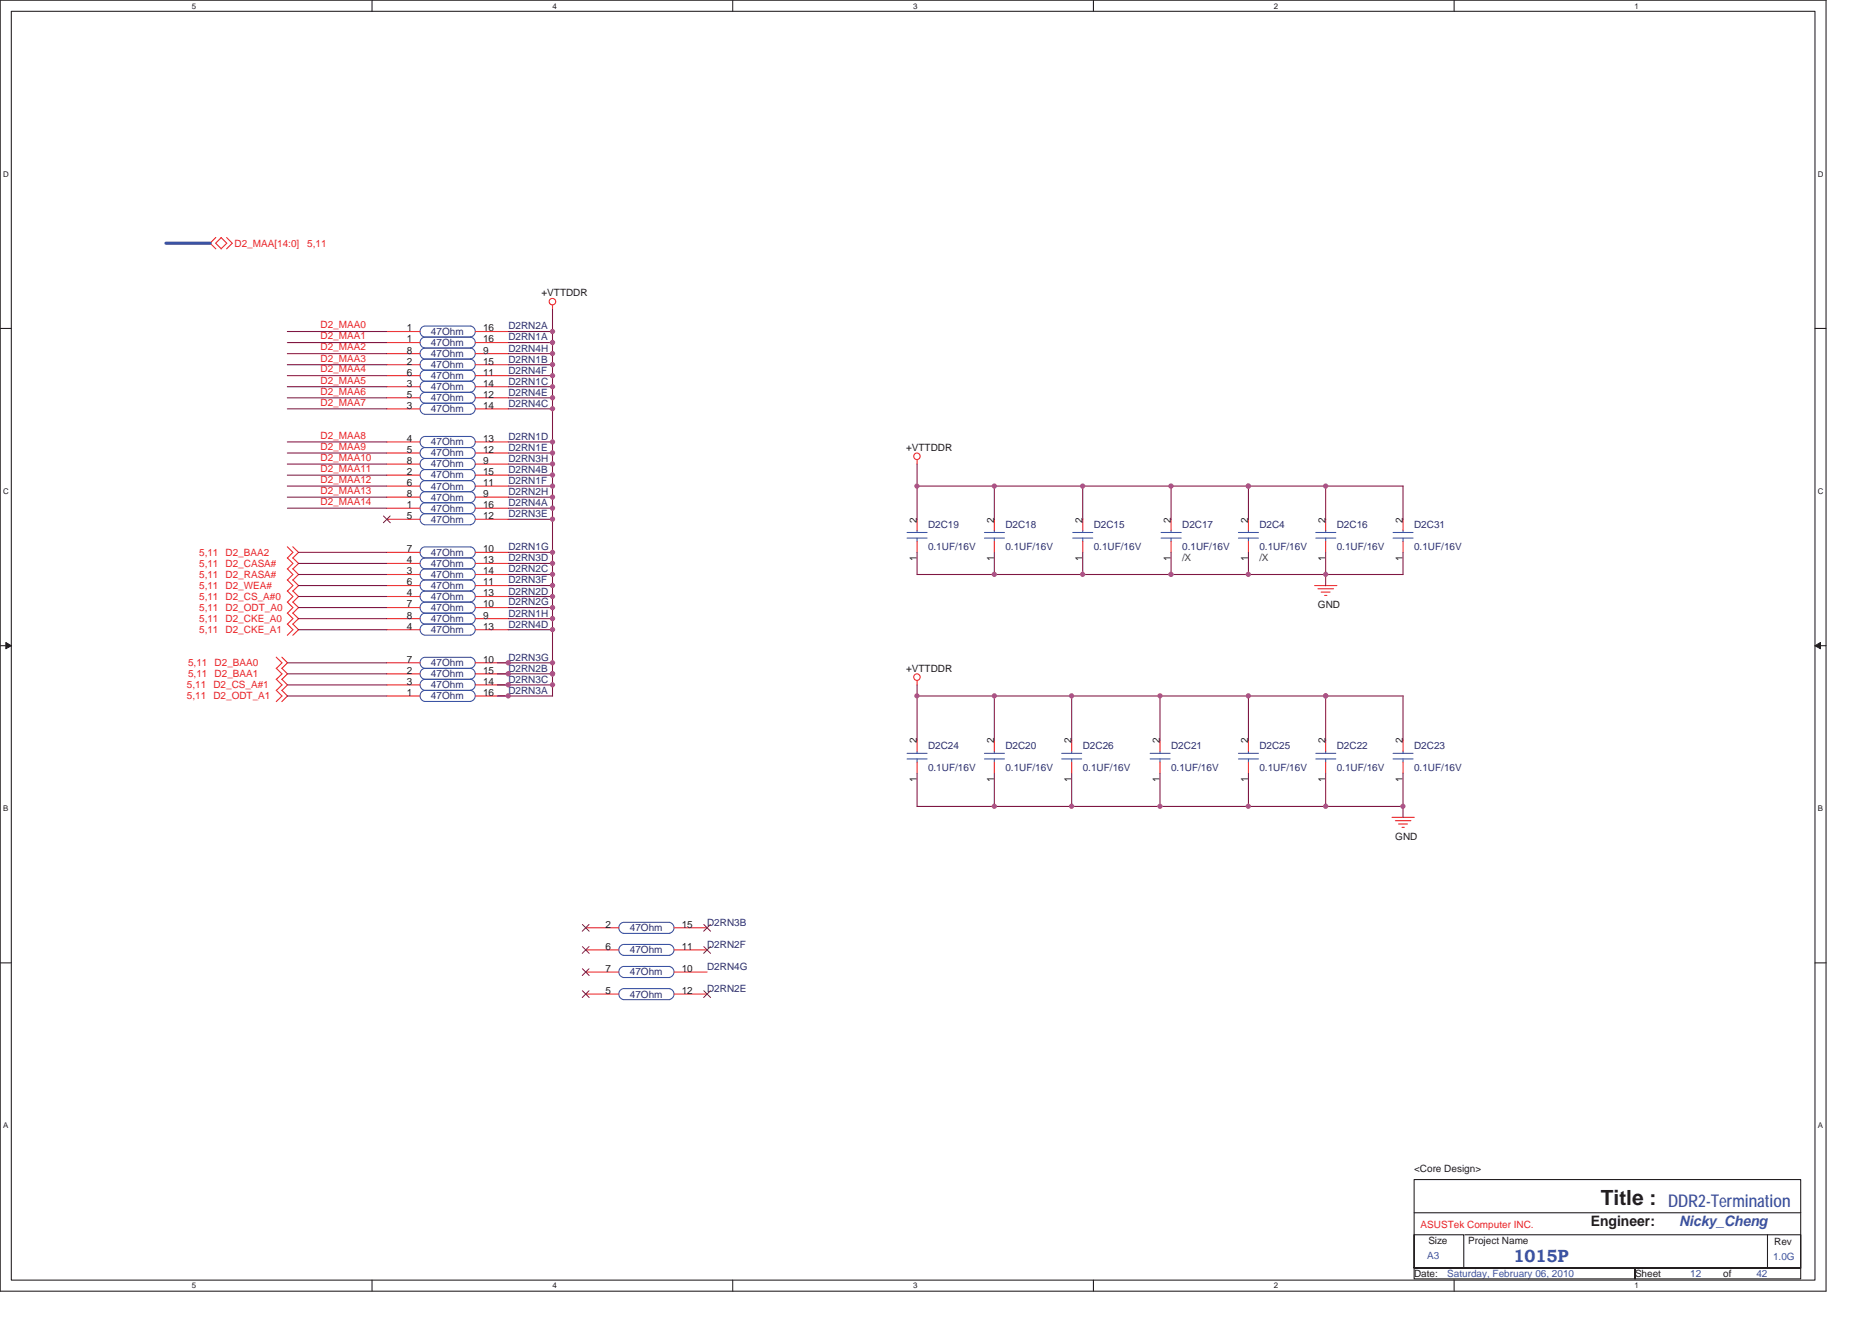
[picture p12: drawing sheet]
<svg xmlns="http://www.w3.org/2000/svg" width="297mm" height="210mm" viewBox="0 0 297 210" stroke-linecap="round" stroke-linejoin="round" font-family="sans-serif">
<path d="M0 0h289.7v204.9h-289.7zM1.8 1.8h286.2v201.4h-286.2z" fill="none" stroke="#231f20" stroke-width=".17"/>
<g fill="#fff">
<path d="M30.4 .2h.7v1.4h-.7z"/>
<path d="M30.4 203.4h.7v1.4h-.7z"/>
</g>
<path d="M59 0v1.8M59 203.2v1.7" fill="none" stroke="#231f20" stroke-width=".17"/>
<g fill="#fff">
<path d="M87.6 .2h.7v1.4h-.7z"/>
<path d="M87.6 203.4h.7v1.4h-.7z"/>
</g>
<path d="M116.3 0v1.8M116.3 203.2v1.7" fill="none" stroke="#231f20" stroke-width=".17"/>
<g fill="#fff">
<path d="M144.9 .2h.7v1.4h-.7z"/>
<path d="M144.9 203.4h.7v1.4h-.7z"/>
</g>
<path d="M173.5 0v1.8M173.5 203.2v1.7" fill="none" stroke="#231f20" stroke-width=".17"/>
<g fill="#fff">
<path d="M202.1 .2h.7v1.4h-.7z"/>
<path d="M202.1 203.4h.7v1.4h-.7z"/>
</g>
<path d="M230.7 0v1.8M230.7 203.2v1.7" fill="none" stroke="#231f20" stroke-width=".17"/>
<g fill="#fff">
<path d="M259.4 .2h.6v1.4h-.6z"/>
<path d="M259.4 203.4h.6v1.4h-.6z"/>
<path d="M.5 27h.9v1.4h-.9z"/>
<path d="M288.4 27h.9v1.4h-.9z"/>
<path d="M.5 77.3h.9v1.4h-.9z"/>
<path d="M288.4 77.3h.9v1.4h-.9z"/>
</g>
<path d="M0 52.1h1.8M288 52.1h1.7" fill="none" stroke="#231f20" stroke-width=".17"/>
<g fill="#fff">
<path d="M.5 127.7h.8v1.3h-.8z"/>
<path d="M288.4 127.7h.9v1.3h-.9z"/>
</g>
<path d="M0 102.5h1.8M288 102.5h1.7" fill="none" stroke="#231f20" stroke-width=".17"/>
<path d="M.9 102l.9 .5-.9 .5z" fill="#231f20"/>
<path d="M.9 102l.9 .5-.9 .5z" fill="none" stroke="#231f20" stroke-width=".16"/>
<path d="M288 102.5l.9-.5v1z" fill="#231f20"/>
<path d="M288 102.5l.9-.5v1z" fill="none" stroke="#231f20" stroke-width=".16"/>
<g fill="#fff">
<path d="M.5 178h.8v1.4h-.8z"/>
<path d="M288.4 178h.9v1.4h-.9z"/>
</g>
<path d="M0 152.8h1.8M288 152.8h1.7M224.4 187.2h61.3v14h-61.3zM224.4 196h7.9v5.2h-7.9zM224.4 192.5h61.3M232.4 196h48.1M280.5 196h5.2v5.2h-5.2zM224.4 201.2h35v1.8h-35zM259.4 201.2h26.3v1.8h-26.3z" fill="none" stroke="#231f20" stroke-width=".17"/>
<g fill="none" stroke="#ec2426" stroke-width=".17">
<path d="M34.2 37.7l-.9 .9 .9 .9M35.1 37.7l.9 .9-.9 .9M35.1 37.7l-.9 .9 .9 .9M36 37.7l.8 .9-.8 .9M61.4 57.9h5.3M61.4 52.6h5.3M61.4 56.1h5.3M61.4 59.6h5.3M61.4 54.4h5.3M75.4 57.9h5.3M75.4 52.6h5.3M75.4 56.1h5.3"/>
<path d="M75.4 59.6h5.3M75.4 54.4h5.3M87.7 48.4v.7M61.4 61.4h5.3M61.4 70.1h5.3M61.4 73.7h5.3M61.4 71.9h5.3M61.4 75.4h5.3M61.4 78.9h5.3M61.4 63.1h5.3M61.4 77.1h5.3M61.4 64.9h5.3"/>
<path d="M75.4 61.4h5.3M75.4 70.1h5.3M75.4 73.7h5.3M75.4 71.9h5.3M75.4 75.4h5.3M75.4 78.9h5.3M75.4 63.1h5.3M75.4 77.1h5.3M75.4 64.9h5.3M145.5 73v.7M45.6 93.8l.9 .9-.9 .9M45.6 97.3l.9 .9-.9 .9"/>
<path d="M45.6 95.5l.9 .9-.9 .9M45.6 88.5l.9 .9-.9 .9M45.6 90.3l.9 .9-.9 .9M45.6 99l.9 .9-.9 .9M45.6 92l.9 .9-.9 .9M45.6 86.8l.9 .9-.9 .9M46.5 93.8l.9 .9-.9 .9M46.5 97.3l.9 .9-.9 .9M46.5 95.5l.9 .9-.9 .9M46.5 88.5l.9 .9-.9 .9M46.5 90.3l.9 .9-.9 .9M46.5 99l.9 .9-.9 .9"/>
<path d="M46.5 92l.9 .9-.9 .9M46.5 86.8l.9 .9-.9 .9M61.4 92.9h5.3M61.4 96.4h5.3M61.4 98.2h5.3M61.4 80.7h5.3M61.4 87.7h5.3M61.4 94.7h5.3M61.4 99.9h5.3M61.4 91.2h5.3M61.4 82.4h5.3M61.4 89.4h5.3"/>
<path d="M75.4 92.9h5.3M75.4 96.4h5.3M75.4 98.2h5.3M75.4 80.7h5.3M75.4 87.7h5.3M75.4 94.7h5.3M75.4 99.9h5.3M75.4 91.2h5.3M75.4 82.4h5.3M75.4 89.4h5.3M145.5 82.4v1.8M145.5 85.9v1.8"/>
<path d="M157.8 82.4v1.8M157.8 85.9v1.8M171.8 82.4v1.8M171.8 85.9v1.8M185.8 82.4v1.8M185.8 85.9v1.8M198.1 82.4v1.8M198.1 85.9v1.8M208.6 92.9h3.5M209.1 93.4h2.5M209.6 94h1.4M210.2 94.5h.3"/>
<path d="M210.4 82.4v1.8M210.4 85.9v1.8M222.6 82.4v1.8M222.6 85.9v1.8M43.8 109.6l.9 .9-.9 .9M43.8 107.8l.9 .9-.9 .9M43.8 106.1l.9 .9-.9 .8M43.8 104.3l.9 .9-.9 .9M44.7 109.6l.9 .9-.9 .9M44.7 107.8l.9 .9-.9 .9M44.7 106.1l.9 .9-.9 .8M44.7 104.3l.9 .9-.9 .9"/>
<path d="M61.4 110.5h5.3M61.4 105.2h5.3M61.4 107h5.3M61.4 108.7h5.3M75.4 110.5h5.3M75.4 105.2h5.3M75.4 107h5.3M75.4 108.7h5.3M145.5 108v.7M145.5 117.5v1.7M157.8 117.5v1.7M170 117.5v1.7"/>
<path d="M184.1 117.5v1.7M198.1 117.5v1.7M210.4 117.5v1.7M222.6 117.5v1.7M145.5 121v1.7M157.8 121v1.7M170 121v1.7M184.1 121v1.7M198.1 121v1.7M210.4 121v1.7M220.9 129.7h3.5M221.4 130.3h2.5"/>
<path d="M221.9 130.8h1.4M222.5 131.3h.3M222.6 121v1.7M92.9 154.3h5.3M92.9 147.3h5.3M92.9 157.8h5.3M92.9 150.8h5.3M107 154.3h5.2M107 147.3h5.2M107 157.8h5.2M107 150.8h5.2"/>
<circle cx="87.7" cy="47.9" r=".52"/>
<circle cx="145.5" cy="72.4" r=".52"/>
<circle cx="145.5" cy="107.5" r=".52"/>
</g>
<g fill="none" stroke="#3a53a4" stroke-width=".17">
<path d="M67.3 57a.89 .89 0 0 0-.6 .9 .89 .89 0 0 0 .6 .8M67.3 51.8a.89 .89 0 0 0-.6 .8 .89 .89 0 0 0 .6 .9M67.3 55.3a.89 .89 0 0 0-.6 .8 .89 .89 0 0 0 .6 .9M67.3 58.8a.89 .89 0 0 0-.6 .8 .89 .89 0 0 0 .6 .9M67.3 53.5a.87 .87 0 0 0-.6 .9 .87 .87 0 0 0 .6 .8M67.3 57h7.4a.88 .88 0 0 1 .7 .9 .88 .88 0 0 1-.7 .8M67.3 51.7h7.4a.88 .88 0 0 1 .7 .9 .88 .88 0 0 1-.7 .9M67.3 55.2h7.4a.88 .88 0 0 1 .7 .9 .88 .88 0 0 1-.7 .9M67.3 58.8h7.4a.88 .88 0 0 1 .7 .8 .88 .88 0 0 1-.7 .9M67.3 53.5h7.4a.87 .87 0 0 1 .7 .9 .87 .87 0 0 1-.7 .8M67.3 60.5a.89 .89 0 0 0-.6 .9 .89 .89 0 0 0 .6 .8M67.3 69.3a.89 .89 0 0 0-.6 .9 .89 .89 0 0 0 .6 .8"/>
<path d="M67.3 72.8a.89 .89 0 0 0-.6 .9 .89 .89 0 0 0 .6 .8M67.3 71.1a.87 .87 0 0 0-.6 .8 .87 .87 0 0 0 .6 .8M67.3 74.5a.89 .89 0 0 0-.6 .9 .89 .89 0 0 0 .6 .9M67.3 78.1a.89 .89 0 0 0-.6 .8 .89 .89 0 0 0 .6 .9M67.3 62.3a.87 .87 0 0 0-.6 .9 .87 .87 0 0 0 .6 .8M67.3 79.8a.87 .87 0 0 0-.6 .9 .87 .87 0 0 0 .6 .8M67.3 76.3a.89 .89 0 0 0-.6 .9 .89 .89 0 0 0 .6 .8M67.3 64a.89 .89 0 0 0-.6 .9 .89 .89 0 0 0 .6 .8M67.3 60.5h7.4a.88 .88 0 0 1 .7 .9 .88 .88 0 0 1-.7 .8M67.3 69.3h7.4a.88 .88 0 0 1 .7 .9 .88 .88 0 0 1-.7 .8M67.3 72.8h7.4a.88 .88 0 0 1 .7 .9 .88 .88 0 0 1-.7 .8M67.3 71h7.4a.87 .87 0 0 1 .7 .9 .87 .87 0 0 1-.7 .8"/>
<path d="M67.3 74.5h7.4a.88 .88 0 0 1 .7 .9 .88 .88 0 0 1-.7 .9M67.3 78h7.4a.88 .88 0 0 1 .7 .9 .88 .88 0 0 1-.7 .9M67.3 62.3h7.4a.87 .87 0 0 1 .7 .8 .87 .87 0 0 1-.7 .9M67.3 79.8h7.4a.87 .87 0 0 1 .7 .9 .87 .87 0 0 1-.7 .8M67.3 76.3h7.4a.88 .88 0 0 1 .7 .9 .88 .88 0 0 1-.7 .8M67.3 64h7.4a.88 .88 0 0 1 .7 .9 .88 .88 0 0 1-.7 .8M67.3 65.8h7.4M67.3 92.1a.89 .89 0 0 0-.6 .8 .89 .89 0 0 0 .6 .9M67.3 95.6a.89 .89 0 0 0-.6 .9 .89 .89 0 0 0 .6 .8M67.3 97.3a.87 .87 0 0 0-.6 .9 .87 .87 0 0 0 .6 .8M67.3 86.8a.89 .89 0 0 0-.6 .9 .89 .89 0 0 0 .6 .8M67.3 93.8a.89 .89 0 0 0-.6 .9 .89 .89 0 0 0 .6 .8"/>
<path d="M67.3 99.1a.89 .89 0 0 0-.6 .9 .89 .89 0 0 0 .6 .8M67.3 90.3a.89 .89 0 0 0-.6 .9 .89 .89 0 0 0 .6 .8M67.3 81.6a.89 .89 0 0 0-.6 .8 .89 .89 0 0 0 .6 .9M67.3 88.6a.87 .87 0 0 0-.6 .8 .87 .87 0 0 0 .6 .9M67.3 92.1h7.4a.88 .88 0 0 1 .7 .8 .88 .88 0 0 1-.7 .9M67.3 95.6h7.4a.88 .88 0 0 1 .7 .8 .88 .88 0 0 1-.7 .9M67.3 97.3h7.4a.87 .87 0 0 1 .7 .9 .87 .87 0 0 1-.7 .8M67.3 86.8h7.4a.88 .88 0 0 1 .7 .9 .88 .88 0 0 1-.7 .8M67.3 93.8h7.4a.88 .88 0 0 1 .7 .9 .88 .88 0 0 1-.7 .8M67.3 99.1h7.4a.88 .88 0 0 1 .7 .8 .88 .88 0 0 1-.7 .9M67.3 90.3h7.4a.88 .88 0 0 1 .7 .9 .88 .88 0 0 1-.7 .8M67.3 81.5h7.4a.88 .88 0 0 1 .7 .9 .88 .88 0 0 1-.7 .9"/>
<path d="M67.3 88.6h7.4a.87 .87 0 0 1 .7 .8 .87 .87 0 0 1-.7 .9M67.3 83.3h7.4M143.9 85.4h3.2M143.9 84.5h3.2M145.5 84.2v.3M145.5 85.4v.5M156.2 85.4h3.2M156.2 84.5h3.2M157.8 84.2v.3M157.8 85.4v.5M170.2 85.4h3.2M170.2 84.5h3.2"/>
<path d="M171.8 84.2v.3M171.8 85.4v.5M184.2 85.4h3.2M184.2 84.5h3.2M185.8 84.2v.3M185.8 85.4v.5M196.5 85.4h3.2M196.5 84.5h3.2M198.1 84.2v.3M198.1 85.4v.5M208.8 85.4h3.2M208.8 84.5h3.2"/>
<path d="M210.4 84.2v.3M210.4 85.4v.5M221 85.4h3.2M221 84.5h3.2M222.6 84.2v.3M222.6 85.4v.5M67.3 109.6a.89 .89 0 0 0-.6 .9 .89 .89 0 0 0 .6 .8M67.3 104.3a.89 .89 0 0 0-.6 .9 .89 .89 0 0 0 .6 .9M67.3 106.1a.87 .87 0 0 0-.6 .9 .87 .87 0 0 0 .6 .8M67.3 107.8a.89 .89 0 0 0-.6 .9 .89 .89 0 0 0 .6 .9M67.3 109.6h7.4a.88 .88 0 0 1 .7 .9 .88 .88 0 0 1-.7 .8M67.3 104.3h7.4a.88 .88 0 0 1 .7 .9 .88 .88 0 0 1-.7 .9"/>
<path d="M67.3 106.1h7.4a.87 .87 0 0 1 .7 .9 .87 .87 0 0 1-.7 .8M67.3 107.8h7.4a.88 .88 0 0 1 .7 .9 .88 .88 0 0 1-.7 .9M67.3 111.3h7.4M67.3 100.8h7.4M143.9 119.6h3.2M145.5 119.2v.4M156.2 119.6h3.2M157.8 119.2v.4M168.5 119.6h3.1M170 119.2v.4M182.5 119.6h3.2M184.1 119.2v.4"/>
<path d="M196.5 119.6h3.2M198.1 119.2v.4M208.8 119.6h3.2M210.4 119.2v.4M221 119.6h3.2M222.6 119.2v.4M143.9 120.5h3.2M145.5 120.5v.5M156.2 120.5h3.2M157.8 120.5v.5M168.5 120.5h3.1M170 120.5v.5"/>
<path d="M182.5 120.5h3.2M184.1 120.5v.5M196.5 120.5h3.2M198.1 120.5v.5M208.8 120.5h3.2M210.4 120.5v.5M221 120.5h3.2M222.6 120.5v.5M98.8 153.4a.89 .89 0 0 0-.6 .9 .89 .89 0 0 0 .7 .8M98.8 146.4a.89 .89 0 0 0-.6 .9 .89 .89 0 0 0 .7 .8M98.8 156.9a.89 .89 0 0 0-.6 .9 .89 .89 0 0 0 .7 .8M98.8 149.9a.87 .87 0 0 0-.6 .9 .87 .87 0 0 0 .7 .8"/>
<path d="M98.9 153.4h7.4a.88 .88 0 0 1 .7 .9 .88 .88 0 0 1-.8 .8M98.9 149.9h7.4a.86 .86 0 0 1 .7 .9 .86 .86 0 0 1-.8 .8M98.9 155.1h7.4M98.9 146.4h7.4M98.9 148.1h7.4M98.9 156.9h7.4M98.9 158.7h7.4M98.9 151.6h7.4M106.3 146.4a.88 .88 0 0 1 .7 .9 .88 .88 0 0 1-.8 .8M106.3 156.9a.88 .88 0 0 1 .7 .9 .88 .88 0 0 1-.8 .8"/>
</g>
<g fill="none" stroke="#7f431c" stroke-width=".16">
<path d="M60.9 81.9l1 1.1M61.9 81.9l-1.1 1.1M92.4 153.8l1.1 1M92.4 146.7l1.1 1.1M92.4 157.2l1.1 1.1M92.4 150.2l1.1 1.1M93.5 153.8l-1.1 1M93.5 146.7l-1.1 1.1M93.5 157.2l-1.1 1.1M93.5 150.2l-1.1 1.1M111.7 146.7l1.1 1.1M111.7 157.2l1.1 1.1"/>
<path d="M111.7 150.2l1.1 1.1M112.7 146.7l-1 1.1M112.7 157.2l-1 1.1M112.7 150.2l-1 1.1"/>
</g>
<path d="M26.3 38.6h7.1" fill="none" stroke="#3a53a4" stroke-width=".51"/>
<g fill="none" stroke="#7f1542" stroke-width=".17">
<path d="M45.6 57.9h15.8M45.6 52.6h15.8M45.6 59.6h15.8M45.6 54.4h15.8M45.6 56.1h15.8M80.7 57.9h7M80.7 52.6h7M80.7 59.6h7M80.7 54.4h7M80.7 56.1h7M87.7 49.1v61.4M45.6 77.1h15.8"/>
<path d="M45.6 61.4h15.8M45.6 70.1h15.8M45.6 63.1h15.8M45.6 64.9h15.8M45.6 71.9h15.8M45.6 73.7h15.8M45.6 75.4h15.8M45.6 78.9h15.8M80.7 77.1h7M80.7 61.4h7M80.7 70.1h7M80.7 63.1h7"/>
<path d="M80.7 64.9h7M80.7 71.9h7M80.7 73.7h7M80.7 75.4h7M80.7 78.9h7M145.5 77.1h77.1M145.5 73.7v8.7M157.8 77.1v5.3M171.8 77.1v5.3M185.8 77.1v5.3M198.1 77.1v5.3M210.4 77.1v5.3"/>
<path d="M222.6 77.1v5.3M45.6 80.7h15.8M47.4 91.2h14M47.4 98.2h14M47.4 96.4h14M47.4 89.4h14M47.4 99.9h14M47.4 94.7h14M47.4 92.9h14M47.4 87.7h14M80.7 82.4h7M80.7 91.2h7"/>
<path d="M80.7 98.2h7M80.7 96.4h7M80.7 89.4h7M80.7 99.9h7M80.7 94.7h7M80.7 92.9h7M80.7 87.7h7M80.7 80.7h7M145.5 87.7v3.5h77.1v-3.5M157.8 87.7v3.5M171.8 87.7v3.5M185.8 87.7v3.5"/>
<path d="M198.1 87.7v3.5M210.4 87.7v5.3M45.6 110.5h15.8M45.6 108.7h15.8M45.6 107h15.8M45.6 105.2h15.8M78.9 110.5h8.8M78.9 108.7h8.8M78.9 107h8.8M78.9 105.2h8.8M145.5 110.5h77.1M145.5 108.7v8.8"/>
<path d="M157.8 110.5v7M170 110.5v7M184.1 110.5v7M198.1 110.5v7M210.4 110.5v7M222.6 110.5v7M145.5 122.7v5.3h77.1M157.8 122.7v5.3M170 122.7v5.3M184.1 122.7v5.3M198.1 122.7v5.3M210.4 122.7v5.3"/>
<path d="M222.6 122.7v7"/>
</g>
<circle cx="222.6" cy="128" r=".34" fill="#b8529f"/>
<circle cx="222.6" cy="128" r=".34" fill="none" stroke="#b8529f" stroke-width=".17"/>
<circle cx="145.5" cy="110.4" r=".34" fill="#b8529f"/>
<circle cx="145.5" cy="110.4" r=".34" fill="none" stroke="#b8529f" stroke-width=".17"/>
<circle cx="157.8" cy="110.4" r=".34" fill="#b8529f"/>
<circle cx="157.8" cy="110.4" r=".34" fill="none" stroke="#b8529f" stroke-width=".17"/>
<circle cx="145.5" cy="77.1" r=".34" fill="#b8529f"/>
<circle cx="145.5" cy="77.1" r=".34" fill="none" stroke="#b8529f" stroke-width=".17"/>
<circle cx="157.8" cy="77.1" r=".34" fill="#b8529f"/>
<circle cx="157.8" cy="77.1" r=".34" fill="none" stroke="#b8529f" stroke-width=".17"/>
<circle cx="171.8" cy="91.2" r=".34" fill="#b8529f"/>
<circle cx="171.8" cy="91.2" r=".34" fill="none" stroke="#b8529f" stroke-width=".17"/>
<circle cx="87.7" cy="89.4" r=".34" fill="#b8529f"/>
<circle cx="87.7" cy="89.4" r=".34" fill="none" stroke="#b8529f" stroke-width=".17"/>
<circle cx="210.4" cy="91.2" r=".34" fill="#b8529f"/>
<circle cx="210.4" cy="91.2" r=".34" fill="none" stroke="#b8529f" stroke-width=".17"/>
<circle cx="157.8" cy="91.2" r=".34" fill="#b8529f"/>
<circle cx="157.8" cy="91.2" r=".34" fill="none" stroke="#b8529f" stroke-width=".17"/>
<circle cx="198.1" cy="128" r=".34" fill="#b8529f"/>
<circle cx="198.1" cy="128" r=".34" fill="none" stroke="#b8529f" stroke-width=".17"/>
<circle cx="87.7" cy="78.9" r=".34" fill="#b8529f"/>
<circle cx="87.7" cy="78.9" r=".34" fill="none" stroke="#b8529f" stroke-width=".17"/>
<circle cx="184.1" cy="128" r=".34" fill="#b8529f"/>
<circle cx="184.1" cy="128" r=".34" fill="none" stroke="#b8529f" stroke-width=".17"/>
<circle cx="87.7" cy="75.4" r=".34" fill="#b8529f"/>
<circle cx="87.7" cy="75.4" r=".34" fill="none" stroke="#b8529f" stroke-width=".17"/>
<circle cx="87.7" cy="52.6" r=".34" fill="#b8529f"/>
<circle cx="87.7" cy="52.6" r=".34" fill="none" stroke="#b8529f" stroke-width=".17"/>
<circle cx="87.7" cy="94.7" r=".34" fill="#b8529f"/>
<circle cx="87.7" cy="94.7" r=".34" fill="none" stroke="#b8529f" stroke-width=".17"/>
<circle cx="198.1" cy="91.2" r=".34" fill="#b8529f"/>
<circle cx="198.1" cy="91.2" r=".34" fill="none" stroke="#b8529f" stroke-width=".17"/>
<circle cx="87.7" cy="64.9" r=".34" fill="#b8529f"/>
<circle cx="87.7" cy="64.9" r=".34" fill="none" stroke="#b8529f" stroke-width=".17"/>
<circle cx="210.4" cy="128" r=".34" fill="#b8529f"/>
<circle cx="210.4" cy="128" r=".34" fill="none" stroke="#b8529f" stroke-width=".17"/>
<circle cx="185.8" cy="91.2" r=".35" fill="#b8529f"/>
<circle cx="185.8" cy="91.2" r=".35" fill="none" stroke="#b8529f" stroke-width=".17"/>
<circle cx="87.7" cy="56.1" r=".34" fill="#b8529f"/>
<circle cx="87.7" cy="56.1" r=".34" fill="none" stroke="#b8529f" stroke-width=".17"/>
<circle cx="198.1" cy="110.4" r=".34" fill="#b8529f"/>
<circle cx="198.1" cy="110.4" r=".34" fill="none" stroke="#b8529f" stroke-width=".17"/>
<circle cx="157.8" cy="128" r=".34" fill="#b8529f"/>
<circle cx="157.8" cy="128" r=".34" fill="none" stroke="#b8529f" stroke-width=".17"/>
<circle cx="170" cy="128" r=".34" fill="#b8529f"/>
<circle cx="170" cy="128" r=".34" fill="none" stroke="#b8529f" stroke-width=".17"/>
<circle cx="80.7" cy="106.9" r=".35" fill="#b8529f"/>
<circle cx="80.7" cy="106.9" r=".35" fill="none" stroke="#b8529f" stroke-width=".17"/>
<circle cx="87.7" cy="87.7" r=".34" fill="#b8529f"/>
<circle cx="87.7" cy="87.7" r=".34" fill="none" stroke="#b8529f" stroke-width=".17"/>
<circle cx="87.7" cy="73.6" r=".34" fill="#b8529f"/>
<circle cx="87.7" cy="73.6" r=".34" fill="none" stroke="#b8529f" stroke-width=".17"/>
<circle cx="184.1" cy="110.4" r=".34" fill="#b8529f"/>
<circle cx="184.1" cy="110.4" r=".34" fill="none" stroke="#b8529f" stroke-width=".17"/>
<circle cx="185.8" cy="77.1" r=".35" fill="#b8529f"/>
<circle cx="185.8" cy="77.1" r=".35" fill="none" stroke="#b8529f" stroke-width=".17"/>
<circle cx="87.7" cy="99.9" r=".34" fill="#b8529f"/>
<circle cx="87.7" cy="99.9" r=".34" fill="none" stroke="#b8529f" stroke-width=".17"/>
<circle cx="198.1" cy="77.1" r=".34" fill="#b8529f"/>
<circle cx="198.1" cy="77.1" r=".34" fill="none" stroke="#b8529f" stroke-width=".17"/>
<circle cx="87.7" cy="106.9" r=".34" fill="#b8529f"/>
<circle cx="87.7" cy="106.9" r=".34" fill="none" stroke="#b8529f" stroke-width=".17"/>
<circle cx="210.4" cy="110.4" r=".34" fill="#b8529f"/>
<circle cx="210.4" cy="110.4" r=".34" fill="none" stroke="#b8529f" stroke-width=".17"/>
<circle cx="87.7" cy="80.6" r=".34" fill="#b8529f"/>
<circle cx="87.7" cy="80.6" r=".34" fill="none" stroke="#b8529f" stroke-width=".17"/>
<circle cx="87.7" cy="54.4" r=".34" fill="#b8529f"/>
<circle cx="87.7" cy="54.4" r=".34" fill="none" stroke="#b8529f" stroke-width=".17"/>
<circle cx="87.7" cy="61.4" r=".34" fill="#b8529f"/>
<circle cx="87.7" cy="61.4" r=".34" fill="none" stroke="#b8529f" stroke-width=".17"/>
<circle cx="87.7" cy="105.2" r=".34" fill="#b8529f"/>
<circle cx="87.7" cy="105.2" r=".34" fill="none" stroke="#b8529f" stroke-width=".17"/>
<circle cx="198.1" cy="77.1" r=".34" fill="#b8529f"/>
<circle cx="198.1" cy="77.1" r=".34" fill="none" stroke="#b8529f" stroke-width=".17"/>
<circle cx="87.7" cy="96.4" r=".34" fill="#b8529f"/>
<circle cx="87.7" cy="96.4" r=".34" fill="none" stroke="#b8529f" stroke-width=".17"/>
<circle cx="80.7" cy="110.4" r=".35" fill="#b8529f"/>
<circle cx="80.7" cy="110.4" r=".35" fill="none" stroke="#b8529f" stroke-width=".17"/>
<circle cx="171.8" cy="77.1" r=".34" fill="#b8529f"/>
<circle cx="171.8" cy="77.1" r=".34" fill="none" stroke="#b8529f" stroke-width=".17"/>
<circle cx="87.7" cy="91.2" r=".34" fill="#b8529f"/>
<circle cx="87.7" cy="91.2" r=".34" fill="none" stroke="#b8529f" stroke-width=".17"/>
<circle cx="87.7" cy="98.2" r=".34" fill="#b8529f"/>
<circle cx="87.7" cy="98.2" r=".34" fill="none" stroke="#b8529f" stroke-width=".17"/>
<circle cx="87.7" cy="71.9" r=".34" fill="#b8529f"/>
<circle cx="87.7" cy="71.9" r=".34" fill="none" stroke="#b8529f" stroke-width=".17"/>
<circle cx="170" cy="110.4" r=".34" fill="#b8529f"/>
<circle cx="170" cy="110.4" r=".34" fill="none" stroke="#b8529f" stroke-width=".17"/>
<circle cx="87.7" cy="92.9" r=".34" fill="#b8529f"/>
<circle cx="87.7" cy="92.9" r=".34" fill="none" stroke="#b8529f" stroke-width=".17"/>
<circle cx="210.4" cy="110.4" r=".34" fill="#b8529f"/>
<circle cx="210.4" cy="110.4" r=".34" fill="none" stroke="#b8529f" stroke-width=".17"/>
<circle cx="87.7" cy="59.6" r=".34" fill="#b8529f"/>
<circle cx="87.7" cy="59.6" r=".34" fill="none" stroke="#b8529f" stroke-width=".17"/>
<circle cx="87.7" cy="57.9" r=".34" fill="#b8529f"/>
<circle cx="87.7" cy="57.9" r=".34" fill="none" stroke="#b8529f" stroke-width=".17"/>
<circle cx="87.7" cy="77.1" r=".34" fill="#b8529f"/>
<circle cx="87.7" cy="77.1" r=".34" fill="none" stroke="#b8529f" stroke-width=".17"/>
<circle cx="87.7" cy="70.1" r=".34" fill="#b8529f"/>
<circle cx="87.7" cy="70.1" r=".34" fill="none" stroke="#b8529f" stroke-width=".17"/>
<circle cx="87.7" cy="63.1" r=".34" fill="#b8529f"/>
<circle cx="87.7" cy="63.1" r=".34" fill="none" stroke="#b8529f" stroke-width=".17"/>
<circle cx="80.7" cy="105.2" r=".35" fill="#b8529f"/>
<circle cx="80.7" cy="105.2" r=".35" fill="none" stroke="#b8529f" stroke-width=".17"/>
<circle cx="87.7" cy="82.4" r=".34" fill="#b8529f"/>
<circle cx="87.7" cy="82.4" r=".34" fill="none" stroke="#b8529f" stroke-width=".17"/>
<circle cx="80.7" cy="108.7" r=".35" fill="#b8529f"/>
<circle cx="80.7" cy="108.7" r=".35" fill="none" stroke="#b8529f" stroke-width=".17"/>
<circle cx="210.4" cy="77.1" r=".34" fill="#b8529f"/>
<circle cx="210.4" cy="77.1" r=".34" fill="none" stroke="#b8529f" stroke-width=".17"/>
<circle cx="87.7" cy="106.9" r=".34" fill="#b8529f"/>
<circle cx="87.7" cy="106.9" r=".34" fill="none" stroke="#b8529f" stroke-width=".17"/>
<circle cx="87.7" cy="108.7" r=".34" fill="#b8529f"/>
<circle cx="87.7" cy="108.7" r=".34" fill="none" stroke="#b8529f" stroke-width=".17"/>
<text font-size="3.3" fill="#231f20" x="254" y="191.2">Title :</text>
<g font-size="2.8" fill="#3a53a4">
<text x="264.7" y="191.6">DDR2-Termination</text>
<text x="240.2" y="200.3">1015P</text>
</g>
<text font-size="2.3" fill="#231f20" x="252.4" y="194.6">Engineer:</text>
<text font-size="2.3" fill="#3a53a4" x="266.4" y="194.6">Nicky_Cheng</text>
<g font-size="1.6" fill="#ec2426">
<text x="37.2" y="39.1">D2_MAA[14:0]</text>
<text x="48.8" y="39.1">5,11</text>
<text x="50.9" y="52.1">D2_MAA0</text>
<text x="50.9" y="53.9">D2_MAA1</text>
<text x="50.9" y="55.6">D2_MAA2</text>
<text x="50.9" y="57.4">D2_MAA3</text>
<text x="50.9" y="59.1">D2_MAA4</text>
<text x="50.9" y="60.9">D2_MAA5</text>
<text x="50.9" y="62.6">D2_MAA6</text>
<text x="50.9" y="64.4">D2_MAA7</text>
<text x="50.9" y="69.6">D2_MAA8</text>
<text x="50.9" y="71.4">D2_MAA9</text>
<text x="50.9" y="73.2">D2_MAA10</text>
<text x="50.9" y="74.9">D2_MAA11</text>
<text x="50.9" y="76.6">D2_MAA12</text>
<text x="50.9" y="80.2">D2_MAA14</text>
<text x="50.9" y="78.4">D2_MAA13</text>
<text x="31.6" y="90">5,11</text>
<text x="31.6" y="88.2">5,11</text>
<text x="35.8" y="90">D2_CASA#</text>
<text x="35.8" y="88.2">D2_BAA2</text>
<text x="31.6" y="95.2">5,11</text>
<text x="31.6" y="91.7">5,11</text>
<text x="31.6" y="93.5">5,11</text>
<text x="35.8" y="95.2">D2_CS_A#0</text>
<text x="35.8" y="91.7">D2_RASA#</text>
<text x="35.8" y="93.5">D2_WEA#</text>
<text x="31.6" y="98.7">5,11</text>
<text x="31.6" y="97">5,11</text>
<text x="31.6" y="100.5">5,11</text>
<text x="35.8" y="98.7">D2_CKE_A0</text>
<text x="35.8" y="97">D2_ODT_A0</text>
<text x="35.8" y="100.5">D2_CKE_A1</text>
<text x="29.8" y="107.5">5,11</text>
<text x="29.8" y="105.7">5,11</text>
<text x="34.1" y="107.5">D2_BAA1</text>
<text x="34.1" y="105.7">D2_BAA0</text>
<text x="29.7" y="111">5,11</text>
<text x="29.7" y="109.2">5,11</text>
<text x="33.9" y="111">D2_ODT_A1</text>
<text x="33.9" y="109.2">D2_CS_A#1</text>
<text x="225.4" y="194.9">ASUSTek Computer INC.</text>
</g>
<g font-size="1.6" fill="#231f20">
<text x="85.9" y="47">+VTTDDR</text>
<text x="64.5" y="52.6">1</text>
<text x="76.6" y="52.6">16</text>
<text x="64.5" y="57.9">2</text>
<text x="64.5" y="56.1">8</text>
<text x="64.5" y="59.6">6</text>
<text x="64.5" y="54.4">1</text>
<text x="76.6" y="57.9">15</text>
<text x="76.6" y="56.1">9</text>
<text x="76.6" y="59.6">11</text>
<text x="76.6" y="54.4">16</text>
<text x="64.5" y="61.4">3</text>
<text x="64.5" y="63.1">5</text>
<text x="64.5" y="64.9">3</text>
<text x="76.6" y="61.4">14</text>
<text x="76.6" y="63.1">12</text>
<text x="76.6" y="64.9">14</text>
<text x="64.5" y="70.1">4</text>
<text x="64.5" y="71.9">5</text>
<text x="76.6" y="70.1">13</text>
<text x="76.6" y="71.9">12</text>
<text x="143.8" y="71.6">+VTTDDR</text>
<text x="64.5" y="73.6">8</text>
<text x="64.5" y="75.4">2</text>
<text x="64.5" y="77.1">6</text>
<text x="76.6" y="73.6">9</text>
<text x="76.6" y="75.4">15</text>
<text x="76.6" y="77.1">11</text>
<text x="64.5" y="78.9">8</text>
<text x="64.5" y="80.6">1</text>
<text x="64.5" y="82.4">5</text>
<text x="76.6" y="78.9">9</text>
<text x="76.6" y="80.6">16</text>
<text x="76.6" y="82.4">12</text>
<text x="145.5" y="82.9" transform="rotate(-90 145.5 82.9)">2</text>
<text x="157.8" y="82.9" transform="rotate(-90 157.8 82.9)">2</text>
<text x="171.8" y="82.9" transform="rotate(-90 171.8 82.9)">2</text>
<text x="185.8" y="82.9" transform="rotate(-90 185.8 82.9)">2</text>
<text x="198.1" y="82.9" transform="rotate(-90 198.1 82.9)">2</text>
<text x="210.3" y="82.9" transform="rotate(-90 210.3 82.9)">2</text>
<text x="222.6" y="82.9" transform="rotate(-90 222.6 82.9)">2</text>
<text x="64.5" y="87.6">7</text>
<text x="64.5" y="89.4">4</text>
<text x="76.6" y="87.6">10</text>
<text x="76.6" y="89.4">13</text>
<text x="145.5" y="89" transform="rotate(-90 145.5 89)">1</text>
<text x="157.8" y="89" transform="rotate(-90 157.8 89)">1</text>
<text x="171.8" y="89" transform="rotate(-90 171.8 89)">1</text>
<text x="185.8" y="89" transform="rotate(-90 185.8 89)">1</text>
<text x="198.1" y="89" transform="rotate(-90 198.1 89)">1</text>
<text x="210.3" y="89" transform="rotate(-90 210.3 89)">1</text>
<text x="222.6" y="89" transform="rotate(-90 222.6 89)">1</text>
<text x="64.5" y="92.9">6</text>
<text x="64.5" y="94.7">4</text>
<text x="64.5" y="91.2">3</text>
<text x="76.6" y="92.9">11</text>
<text x="76.6" y="94.7">13</text>
<text x="76.6" y="91.2">14</text>
<text x="64.5" y="96.4">7</text>
<text x="64.5" y="98.2">8</text>
<text x="64.5" y="99.9">4</text>
<text x="76.6" y="96.4">10</text>
<text x="76.6" y="98.2">9</text>
<text x="76.6" y="99.9">13</text>
<text x="209.1" y="96.5">GND</text>
<text x="64.5" y="105.2">7</text>
<text x="64.5" y="106.9">2</text>
<text x="76.6" y="105.2">10</text>
<text x="76.6" y="106.9">15</text>
<text x="143.8" y="106.6">+VTTDDR</text>
<text x="64.5" y="110.4">1</text>
<text x="64.5" y="108.7">3</text>
<text x="76.6" y="110.4">16</text>
<text x="76.6" y="108.7">14</text>
<text x="145.5" y="118" transform="rotate(-90 145.5 118)">2</text>
<text x="157.8" y="118" transform="rotate(-90 157.8 118)">2</text>
<text x="170" y="118" transform="rotate(-90 170 118)">2</text>
<text x="184" y="118" transform="rotate(-90 184 118)">2</text>
<text x="198.1" y="118" transform="rotate(-90 198.1 118)">2</text>
<text x="210.3" y="118" transform="rotate(-90 210.3 118)">2</text>
<text x="222.6" y="118" transform="rotate(-90 222.6 118)">2</text>
<text x="145.5" y="124.1" transform="rotate(-90 145.5 124.1)">1</text>
<text x="157.8" y="124.1" transform="rotate(-90 157.8 124.1)">1</text>
<text x="170" y="124.1" transform="rotate(-90 170 124.1)">1</text>
<text x="184" y="124.1" transform="rotate(-90 184 124.1)">1</text>
<text x="198.1" y="124.1" transform="rotate(-90 198.1 124.1)">1</text>
<text x="210.3" y="124.1" transform="rotate(-90 210.3 124.1)">1</text>
<text x="222.6" y="124.1" transform="rotate(-90 222.6 124.1)">1</text>
<text x="221.4" y="133.3">GND</text>
<text x="96.1" y="147.2">2</text>
<text x="108.2" y="147.2">15</text>
<text x="96.1" y="154.3">7</text>
<text x="96.1" y="150.7">6</text>
<text x="108.2" y="154.3">10</text>
<text x="108.2" y="150.7">11</text>
<text x="96.1" y="157.8">5</text>
<text x="108.2" y="157.8">12</text>
<text x="224.4" y="186">&lt;Core Design&gt;</text>
<text x="226.6" y="197.4">Size</text>
<text x="233" y="197.4">Project Name</text>
<text x="281.5" y="197.6">Rev</text>
<text x="224.4" y="202.7">Date:</text>
<text x="259.4" y="202.7">Sheet</text>
<text x="273.4" y="202.7">of</text>
</g>
<g font-size="1.6" fill="#2d2d72">
<text x="68.4" y="53.2">47Ohm</text>
<text x="80.7" y="52.3">D2RN2A</text>
<text x="68.4" y="58.4">47Ohm</text>
<text x="68.4" y="56.7">47Ohm</text>
<text x="68.4" y="54.9">47Ohm</text>
<text x="80.7" y="57.5">D2RN1B</text>
<text x="80.7" y="55.8">D2RN4H</text>
<text x="80.7" y="59.3">D2RN4F</text>
<text x="80.7" y="54">D2RN1A</text>
<text x="68.4" y="61.9">47Ohm</text>
<text x="68.4" y="63.7">47Ohm</text>
<text x="68.4" y="60.2">47Ohm</text>
<text x="68.4" y="65.4">47Ohm</text>
<text x="80.7" y="61">D2RN1C</text>
<text x="80.7" y="62.8">D2RN4E</text>
<text x="80.7" y="64.6">D2RN4C</text>
<text x="68.4" y="70.7">47Ohm</text>
<text x="80.7" y="69.8">D2RN1D</text>
<text x="80.7" y="71.6">D2RN1E</text>
<text x="68.4" y="74.2">47Ohm</text>
<text x="68.4" y="72.5">47Ohm</text>
<text x="68.4" y="75.9">47Ohm</text>
<text x="68.4" y="77.7">47Ohm</text>
<text x="80.7" y="73.3">D2RN3H</text>
<text x="80.7" y="75.1">D2RN4B</text>
<text x="80.7" y="76.8">D2RN1F</text>
<text x="68.4" y="79.5">47Ohm</text>
<text x="68.4" y="81.2">47Ohm</text>
<text x="68.4" y="82.9">47Ohm</text>
<text x="80.7" y="78.6">D2RN2H</text>
<text x="80.7" y="80.3">D2RN4A</text>
<text x="80.7" y="82.1">D2RN3E</text>
<text x="147.3" y="83.8">D2C19</text>
<text x="159.5" y="83.8">D2C18</text>
<text x="173.5" y="83.8">D2C15</text>
<text x="187.6" y="83.8">D2C17</text>
<text x="199.8" y="83.8">D2C4</text>
<text x="212.1" y="83.8">D2C16</text>
<text x="224.4" y="83.8">D2C31</text>
<text x="68.4" y="88.2">47Ohm</text>
<text x="68.4" y="90">47Ohm</text>
<text x="80.7" y="87.3">D2RN1G</text>
<text x="80.7" y="89.1">D2RN3D</text>
<text x="147.3" y="87.3">0.1UF/16V</text>
<text x="159.5" y="87.3">0.1UF/16V</text>
<text x="173.5" y="87.3">0.1UF/16V</text>
<text x="187.6" y="87.3">0.1UF/16V</text>
<text x="199.8" y="87.3">0.1UF/16V</text>
<text x="212.1" y="87.3">0.1UF/16V</text>
<text x="224.4" y="87.3">0.1UF/16V</text>
<text x="68.4" y="93.5">47Ohm</text>
<text x="68.4" y="95.2">47Ohm</text>
<text x="68.4" y="91.7">47Ohm</text>
<text x="80.7" y="92.6">D2RN3F</text>
<text x="80.7" y="94.4">D2RN2D</text>
<text x="80.7" y="90.8">D2RN2C</text>
<text x="68.4" y="97">47Ohm</text>
<text x="68.4" y="98.7">47Ohm</text>
<text x="68.4" y="100.5">47Ohm</text>
<text x="80.7" y="96.1">D2RN2G</text>
<text x="80.7" y="97.9">D2RN1H</text>
<text x="80.7" y="99.6">D2RN4D</text>
<text x="68.4" y="105.7">47Ohm</text>
<text x="68.4" y="107.5">47Ohm</text>
<text x="80.7" y="104.9">D2RN3G</text>
<text x="80.7" y="106.6">D2RN2B</text>
<text x="68.4" y="111">47Ohm</text>
<text x="68.4" y="109.2">47Ohm</text>
<text x="80.7" y="110.1">D2RN3A</text>
<text x="80.7" y="108.4">D2RN3C</text>
<text x="147.3" y="118.9">D2C24</text>
<text x="159.5" y="118.9">D2C20</text>
<text x="171.8" y="118.9">D2C26</text>
<text x="185.8" y="118.9">D2C21</text>
<text x="199.8" y="118.9">D2C25</text>
<text x="212.1" y="118.9">D2C22</text>
<text x="224.4" y="118.9">D2C23</text>
<text x="147.3" y="122.4">0.1UF/16V</text>
<text x="159.5" y="122.4">0.1UF/16V</text>
<text x="171.8" y="122.4">0.1UF/16V</text>
<text x="185.8" y="122.4">0.1UF/16V</text>
<text x="199.8" y="122.4">0.1UF/16V</text>
<text x="212.1" y="122.4">0.1UF/16V</text>
<text x="224.4" y="122.4">0.1UF/16V</text>
<text x="99.9" y="147.8">47Ohm</text>
<text x="112.2" y="146.9">D2RN3B</text>
<text x="99.9" y="154.8">47Ohm</text>
<text x="99.9" y="151.3">47Ohm</text>
<text x="112.2" y="153.9">D2RN4G</text>
<text x="112.2" y="150.4">D2RN2F</text>
<text x="99.9" y="158.3">47Ohm</text>
<text x="112.2" y="157.4">D2RN2E</text>
</g>
<g font-size="1.6" fill="#088141">
<text x="187.6" y="89.1">/X</text>
<text x="199.8" y="89.1">/X</text>
</g>
<g font-size="1.6" fill="#3a53a4">
<text x="226.5" y="199.9">A3</text>
<text x="229.6" y="202.7">Saturday, February 06, 2010</text>
<text x="268.2" y="202.7">12</text>
<text x="278.7" y="202.7">42</text>
<text x="281.3" y="200">1.0G</text>
</g>
<g font-size="1.3" fill="#231f20">
<text x="30.4" y="1.4">5</text>
<text x="87.6" y="1.4">4</text>
<text x="144.9" y="1.4">3</text>
<text x="202.1" y="1.4">2</text>
<text x="259.4" y="1.4">1</text>
<text x=".5" y="28.1">D</text>
<text x="288.4" y="28.1">D</text>
<text x=".5" y="78.4">C</text>
<text x="288.4" y="78.4">C</text>
<text x=".5" y="128.8">B</text>
<text x="288.4" y="128.8">B</text>
<text x=".5" y="179.1">A</text>
<text x="288.4" y="179.1">A</text>
<text x="30.4" y="204.5">5</text>
<text x="87.6" y="204.5">4</text>
<text x="144.9" y="204.5">3</text>
<text x="202.1" y="204.5">2</text>
<text x="259.4" y="204.5">1</text>
</g>
</svg>
